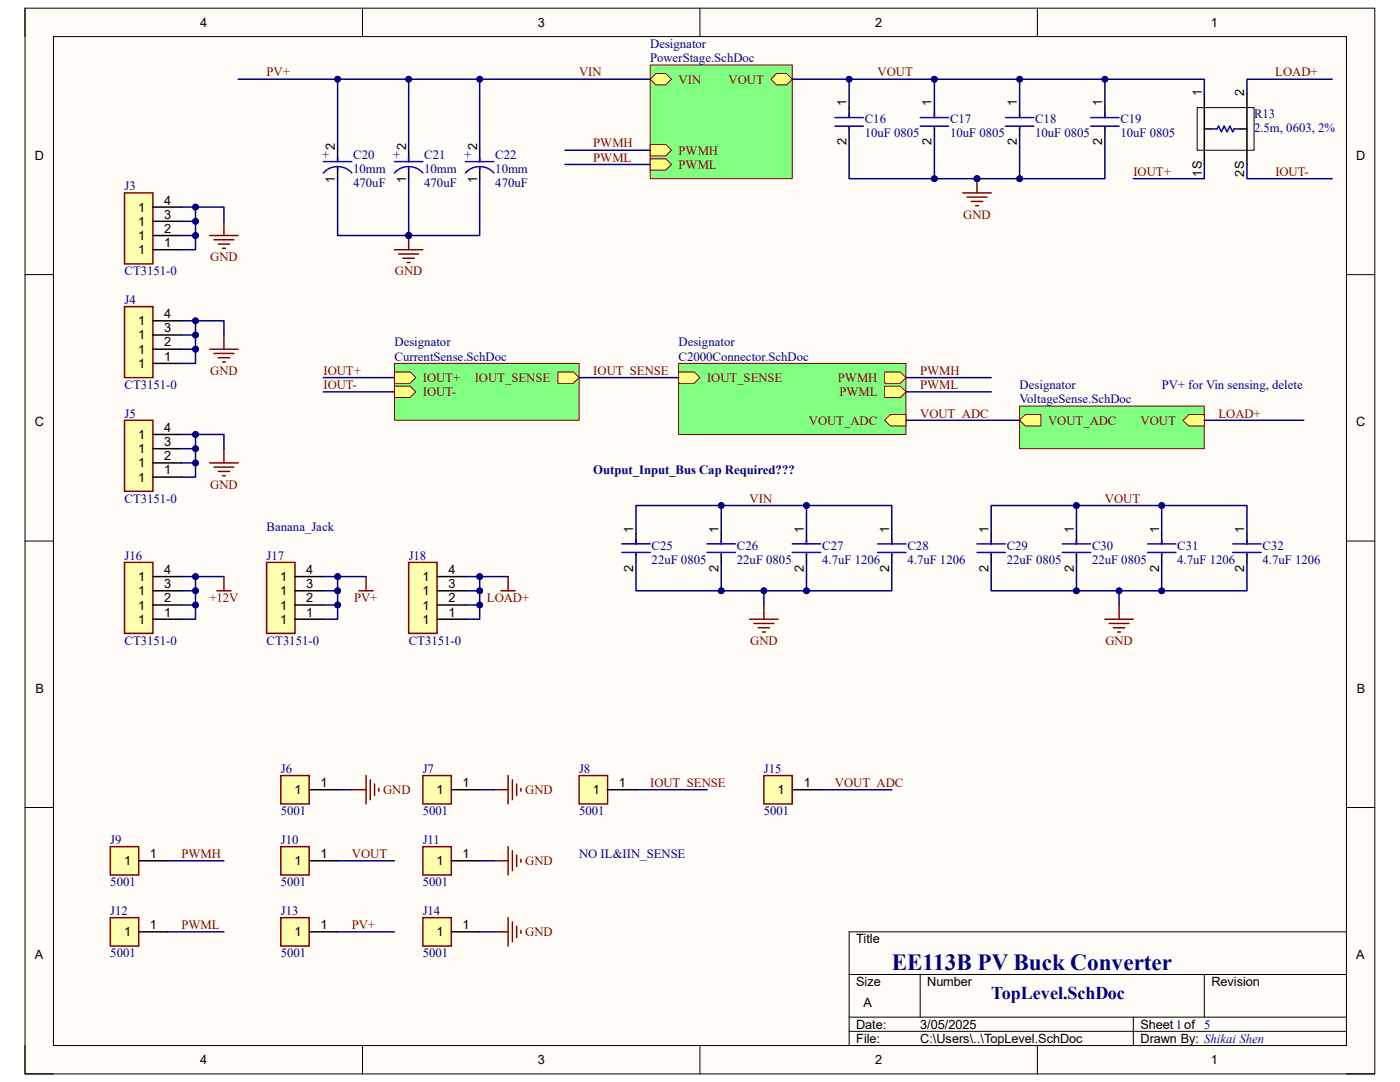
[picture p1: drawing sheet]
<svg xmlns="http://www.w3.org/2000/svg" width="279mm" height="216mm" viewBox="0 0 279 216" stroke-linecap="round" stroke-linejoin="round" font-family="sans-serif">
<path d="M5 1.6h269.4v212.7h-269.4z" fill-rule="evenodd" fill="#fffcf8"/>
<path d="M5 1.6h269.4v212.7h-269.4z" fill="none" stroke="#000" stroke-width=".2"/>
<path d="M10.7 7.3h258v201.3h-258z" fill-rule="evenodd" fill="#fffcf8"/>
<g fill="none" stroke="#000" stroke-width=".2">
<path d="M5 1.6v5.7M10.7 7.3h258v201.3h-258zM72.3 1.6v5.7M139.7 1.6v5.7M207 1.6v5.7M5 54.8h5.7M268.7 54.8h5.7M5 108h5.7M268.7 108h5.7M5 161.1h5.7M268.7 161.1h5.7M169.5 194.4h99.2"/>
<path d="M183.6 194.4v8.6M240.3 194.4v8.6M268.7 185.9h-99.2v22.7M5 208.6v5.7h5.7M72.3 208.6v5.7M139.7 208.6v5.7M169.5 203h99.2M169.5 205.8h99.2M207 208.6v5.7M226.2 203v5.6M268.7 214.3h5.7"/>
</g>
<path d="M129.8 13h28.3v22.7h-28.3z" fill-rule="evenodd" fill="#80ff80"/>
<path d="M129.8 13h28.3v22.7h-28.3z" fill="none" stroke="#800000" stroke-width=".2"/>
<path d="M130.9 14.7h2l1.1 1.1-1.1 1.1h-2l-1.1-1.1z" fill-rule="evenodd" fill="#ffff80"/>
<path d="M130.9 14.7h2l1.1 1.1-1.1 1.1h-2l-1.1-1.1z" fill="none" stroke="#800000" stroke-width=".2"/>
<path d="M129.8 28.9h3.1l1.1 1.1-1.1 1.1h-3.1z" fill-rule="evenodd" fill="#ffff80"/>
<path d="M129.8 28.9h3.1l1.1 1.1-1.1 1.1h-3.1z" fill="none" stroke="#800000" stroke-width=".2"/>
<path d="M129.8 31.7h3.1l1.1 1.1-1.1 1.2h-3.1z" fill-rule="evenodd" fill="#ffff80"/>
<path d="M129.8 31.7h3.1l1.1 1.1-1.1 1.2h-3.1z" fill="none" stroke="#800000" stroke-width=".2"/>
<path d="M155 14.7h2l1.1 1.1-1.1 1.1h-2l-1.1-1.1z" fill-rule="evenodd" fill="#ffff80"/>
<path d="M155 14.7h2l1.1 1.1-1.1 1.1h-2l-1.1-1.1z" fill="none" stroke="#800000" stroke-width=".2"/>
<path d="M78.7 49.8h5.7M79.6 50.7h3.9M80.4 51.5h2.3M81.3 52.4h.5M81.6 47v2.8" fill="none" stroke="#800000" stroke-width=".3"/>
<circle cx="81.6" cy="47" r=".57" fill="#000080"/>
<circle cx="81.6" cy="47" r=".57" fill="none" stroke="#000080" stroke-width=".2"/>
<path d="M169.5 21.5v2M169.5 25.4v1.7M186.5 21.5v2M186.5 25.4v1.7M203.5 21.5v2M203.5 25.4v1.7M220.5 21.5v2M220.5 25.4v1.7" fill="none" stroke="#000" stroke-width=".3"/>
<g fill="none" stroke="#00f" stroke-width=".3">
<path d="M166.6 23.5h5.7M166.6 25.2h5.7M169.5 22.6v.9M169.5 25.4v.3M183.6 23.5h5.7M183.6 25.2h5.7M186.5 22.6v.9M186.5 25.4v.3M200.6 23.5h5.7M200.6 25.2h5.7M203.5 22.6v.9M203.5 25.4v.3"/>
<path d="M217.7 23.5h5.6M217.7 25.2h5.6M220.5 22.6v.9M220.5 25.4v.3"/>
</g>
<path d="M192.2 38.5h5.6M193 39.3h4M195 35.7v2.8M193.8 40.2h2.3M194.7 41h.6" fill="none" stroke="#800000" stroke-width=".3"/>
<circle cx="195" cy="35.7" r=".57" fill="#000080"/>
<circle cx="195" cy="35.7" r=".57" fill="none" stroke="#000080" stroke-width=".2"/>
<path d="M22 168.9h5.7v5.7h-5.7z" fill-rule="evenodd" fill="#ffffb0"/>
<path d="M22 168.9h5.7v5.7h-5.7z" fill="none" stroke="#800000" stroke-width=".3"/>
<path d="M27.7 171.8h5.7" fill="none" stroke="#000" stroke-width=".3"/>
<path d="M22 183.1h5.7v5.7h-5.7z" fill-rule="evenodd" fill="#ffffb0"/>
<path d="M22 183.1h5.7v5.7h-5.7z" fill="none" stroke="#800000" stroke-width=".3"/>
<path d="M27.7 185.9h5.7" fill="none" stroke="#000" stroke-width=".3"/>
<path d="M56 154.7h5.7v5.7h-5.7z" fill-rule="evenodd" fill="#ffffb0"/>
<path d="M56 154.7h5.7v5.7h-5.7z" fill="none" stroke="#800000" stroke-width=".3"/>
<path d="M61.7 157.6h5.7" fill="none" stroke="#000" stroke-width=".3"/>
<path d="M56 168.9h5.7v5.7h-5.7z" fill-rule="evenodd" fill="#ffffb0"/>
<path d="M56 168.9h5.7v5.7h-5.7z" fill="none" stroke="#800000" stroke-width=".3"/>
<path d="M61.7 171.8h5.7" fill="none" stroke="#000" stroke-width=".3"/>
<path d="M56 183.1h5.7v5.7h-5.7z" fill-rule="evenodd" fill="#ffffb0"/>
<path d="M56 183.1h5.7v5.7h-5.7z" fill="none" stroke="#800000" stroke-width=".3"/>
<path d="M61.7 185.9h5.7" fill="none" stroke="#000" stroke-width=".3"/>
<path d="M84.4 154.7h5.7v5.7h-5.7z" fill-rule="evenodd" fill="#ffffb0"/>
<path d="M84.4 154.7h5.7v5.7h-5.7z" fill="none" stroke="#800000" stroke-width=".3"/>
<path d="M90.1 157.6h5.6" fill="none" stroke="#000" stroke-width=".3"/>
<path d="M84.4 168.9h5.7v5.7h-5.7z" fill-rule="evenodd" fill="#ffffb0"/>
<path d="M84.4 168.9h5.7v5.7h-5.7z" fill="none" stroke="#800000" stroke-width=".3"/>
<path d="M90.1 171.8h5.6" fill="none" stroke="#000" stroke-width=".3"/>
<path d="M84.4 183.1h5.7v5.7h-5.7z" fill-rule="evenodd" fill="#ffffb0"/>
<path d="M84.4 183.1h5.7v5.7h-5.7z" fill="none" stroke="#800000" stroke-width=".3"/>
<path d="M90.1 185.9h5.6" fill="none" stroke="#000" stroke-width=".3"/>
<path d="M115.6 154.7h5.7v5.7h-5.7z" fill-rule="evenodd" fill="#ffffb0"/>
<g fill="none" stroke="#800000" stroke-width=".3">
<path d="M70.2 157.6h2.9M73.1 154.7v5.7M73.9 155.6v4M74.8 156.4v2.3M75.6 157.3v.6M98.6 157.6h2.8M101.4 154.7v5.7M102.3 155.6v4M103.1 156.4v2.3M104 157.3v.6M115.6 154.7h5.7v5.7h-5.7zM98.6 171.8h2.8"/>
<path d="M101.4 168.9v5.7M102.3 169.8v3.9M103.1 170.6v2.3M104 171.5v.5M98.6 185.9h2.8M101.4 183.1v5.7M102.3 184v3.9M103.1 184.8v2.3M104 185.7v.5"/>
</g>
<path d="M121.3 157.6h5.6" fill="none" stroke="#000" stroke-width=".3"/>
<path d="M78.7 72.5h36.9v11.4h-36.9z" fill-rule="evenodd" fill="#80ff80"/>
<path d="M78.7 72.5h36.9v11.4h-36.9z" fill="none" stroke="#800000" stroke-width=".2"/>
<path d="M78.7 74.2h3.1l1.2 1.2-1.2 1.1h-3.1z" fill-rule="evenodd" fill="#ffff80"/>
<path d="M78.7 74.2h3.1l1.2 1.2-1.2 1.1h-3.1z" fill="none" stroke="#800000" stroke-width=".2"/>
<path d="M78.7 77.1h3.1l1.2 1.1-1.2 1.1h-3.1z" fill-rule="evenodd" fill="#ffff80"/>
<path d="M78.7 77.1h3.1l1.2 1.1-1.2 1.1h-3.1z" fill="none" stroke="#800000" stroke-width=".2"/>
<path d="M111.3 74.2h3.1l1.2 1.2-1.2 1.1h-3.1z" fill-rule="evenodd" fill="#ffff80"/>
<path d="M111.3 74.2h3.1l1.2 1.2-1.2 1.1h-3.1z" fill="none" stroke="#800000" stroke-width=".2"/>
<path d="M135.4 72.5h45.4v14.2h-45.4z" fill-rule="evenodd" fill="#80ff80"/>
<path d="M135.4 72.5h45.4v14.2h-45.4z" fill="none" stroke="#800000" stroke-width=".2"/>
<path d="M135.4 74.2h3.2l1.1 1.2-1.1 1.1h-3.2z" fill-rule="evenodd" fill="#ffff80"/>
<path d="M135.4 74.2h3.2l1.1 1.2-1.1 1.1h-3.2z" fill="none" stroke="#800000" stroke-width=".2"/>
<path d="M176.6 74.2h3.1l1.1 1.2-1.1 1.1h-3.1z" fill-rule="evenodd" fill="#ffff80"/>
<path d="M176.6 74.2h3.1l1.1 1.2-1.1 1.1h-3.1z" fill="none" stroke="#800000" stroke-width=".2"/>
<path d="M176.6 77.1h3.1l1.1 1.1-1.1 1.1h-3.1z" fill-rule="evenodd" fill="#ffff80"/>
<path d="M176.6 77.1h3.1l1.1 1.1-1.1 1.1h-3.1z" fill="none" stroke="#800000" stroke-width=".2"/>
<path d="M177.7 82.7h3.1v2.3h-3.1l-1.1-1.1z" fill-rule="evenodd" fill="#ffff80"/>
<path d="M177.7 82.7h3.1v2.3h-3.1l-1.1-1.1z" fill="none" stroke="#800000" stroke-width=".2"/>
<path d="M152.4 154.7h5.7v5.7h-5.7z" fill-rule="evenodd" fill="#ffffb0"/>
<path d="M152.4 154.7h5.7v5.7h-5.7z" fill="none" stroke="#800000" stroke-width=".3"/>
<path d="M158.1 157.6h5.7" fill="none" stroke="#000" stroke-width=".3"/>
<path d="M203.5 81h36.8v8.5h-36.8z" fill-rule="evenodd" fill="#80ff80"/>
<path d="M203.5 81h36.8v8.5h-36.8z" fill="none" stroke="#800000" stroke-width=".2"/>
<path d="M204.6 82.7h3.1v2.3h-3.1l-1.1-1.1z" fill-rule="evenodd" fill="#ffff80"/>
<path d="M204.6 82.7h3.1v2.3h-3.1l-1.1-1.1z" fill="none" stroke="#800000" stroke-width=".2"/>
<path d="M236.1 83.9l1.1-1.2h3.1v2.3h-3.1z" fill-rule="evenodd" fill="#ffff80"/>
<path d="M236.1 83.9l1.1-1.2h3.1v2.3h-3.1z" fill="none" stroke="#800000" stroke-width=".2"/>
<path d="M24.8 38.5h5.7v14.2h-5.7z" fill-rule="evenodd" fill="#ffffb0"/>
<path d="M24.8 38.5h5.7v14.2h-5.7zM41.9 47h5.6M42.7 47.8h4M43.6 48.7h2.2M44.4 49.5h.6M44.7 44.2v2.8" fill="none" stroke="#800000" stroke-width=".3"/>
<path d="M30.5 49.8h5.7M30.5 47h5.7M30.5 44.2h5.7M30.5 41.3h5.7" fill="none" stroke="#000" stroke-width=".3"/>
<path d="M24.8 61.2h5.7v14.2h-5.7z" fill-rule="evenodd" fill="#ffffb0"/>
<path d="M24.8 61.2h5.7v14.2h-5.7zM41.9 69.7h5.6M42.7 70.5h4M43.6 71.4h2.2M44.4 72.2h.6M44.7 66.8v2.9" fill="none" stroke="#800000" stroke-width=".3"/>
<path d="M30.5 72.5h5.7M30.5 69.7h5.7M30.5 66.8h5.7M30.5 64h5.7" fill="none" stroke="#000" stroke-width=".3"/>
<path d="M24.8 83.9h5.7v14.1h-5.7z" fill-rule="evenodd" fill="#ffffb0"/>
<path d="M24.8 83.9h5.7v14.1h-5.7zM41.9 92.4h5.6M42.7 93.2h4M43.6 94.1h2.2M44.4 94.9h.6M44.7 89.5v2.9" fill="none" stroke="#800000" stroke-width=".3"/>
<path d="M30.5 95.2h5.7M30.5 92.4h5.7M30.5 89.5h5.7M30.5 86.7h5.7" fill="none" stroke="#000" stroke-width=".3"/>
<path d="M24.8 112.2h5.7v14.2h-5.7z" fill-rule="evenodd" fill="#ffffb0"/>
<path d="M24.8 112.2h5.7v14.2h-5.7zM43.3 117.9h2.8M44.7 115.1v2.8" fill="none" stroke="#800000" stroke-width=".3"/>
<path d="M30.5 117.9h5.7M30.5 115.1h5.7M30.5 123.6h5.7M30.5 120.7h5.7" fill="none" stroke="#000" stroke-width=".3"/>
<path d="M53.2 112.2h5.7v14.2h-5.7z" fill-rule="evenodd" fill="#ffffb0"/>
<path d="M53.2 112.2h5.7v14.2h-5.7zM71.6 117.9h2.9M73.1 115.1v2.8" fill="none" stroke="#800000" stroke-width=".3"/>
<path d="M58.9 117.9h5.6M58.9 115.1h5.6M58.9 123.6h5.6M58.9 120.7h5.6" fill="none" stroke="#000" stroke-width=".3"/>
<path d="M81.6 112.2h5.6v14.2h-5.6z" fill-rule="evenodd" fill="#ffffb0"/>
<path d="M81.6 112.2h5.6v14.2h-5.6zM100 117.9h2.8M101.4 115.1v2.8" fill="none" stroke="#800000" stroke-width=".3"/>
<g fill="none" stroke="#000" stroke-width=".3">
<path d="M240.3 18.6v14.2M248.9 18.6v14.2M67.4 30v2.3M67.4 33.4v2.3M81.6 30v2.3M81.6 33.4v2.3M95.7 30v2.3M95.7 33.4v2.3M240.3 25.7h1.5M247.4 25.7h1.5M87.2 117.9h5.7M87.2 115.1h5.7"/>
<path d="M126.9 106.5v2M126.9 110.5v1.7M143.9 106.5v2M143.9 110.5v1.7M87.2 123.6h5.7M87.2 120.7h5.7"/>
</g>
<g fill="none" stroke="#00f" stroke-width=".3">
<path d="M64.5 34.5a3.8 3.8 0 0 1 5.7 0M64.5 32.3h5.7M67.4 31.4v.9M67.4 33.4v.6M78.7 34.5a3.8 3.8 0 0 1 5.7 0M78.7 32.3h5.7M81.6 31.4v.9M81.6 33.4v.6M92.9 32.3h5.7M92.9 34.5a3.8 3.8 0 0 1 5.7 0M95.7 31.4v.9M95.7 33.4v.6"/>
<path d="M241.8 25.7h1.1l.3-.5 .6 1.1 .5-1.1 .6 1.1 .6-1.1 .5 1.1 .3-.6h1.1M124.1 108.5h5.7M124.1 110.2h5.7M126.9 107.7v.8M126.9 110.5v.3M141.1 108.5h5.7M141.1 110.2h5.7M143.9 107.7v.8M143.9 110.5v.3"/>
</g>
<path d="M238.9 21.5h11.4v8.5h-11.4z" fill="none" stroke="#000" stroke-width=".2"/>
<path d="M47.5 15.8h19.9M112.7 30h17.1M112.7 32.8h17.1" fill="none" stroke="#000080" stroke-width=".3"/>
<circle cx="67.4" cy="15.8" r=".57" fill="#000080"/>
<circle cx="67.4" cy="15.8" r=".57" fill="none" stroke="#000080" stroke-width=".2"/>
<path d="M158.1 15.8h11.4v5.7" fill="none" stroke="#000080" stroke-width=".3"/>
<circle cx="169.5" cy="15.8" r=".57" fill="#000080"/>
<circle cx="169.5" cy="15.8" r=".57" fill="none" stroke="#000080" stroke-width=".2"/>
<path d="M169.5 15.8h51v5.7" fill="none" stroke="#000080" stroke-width=".3"/>
<circle cx="220.5" cy="15.8" r=".57" fill="#000080"/>
<circle cx="220.5" cy="15.8" r=".57" fill="none" stroke="#000080" stroke-width=".2"/>
<circle cx="203.5" cy="15.8" r=".57" fill="#000080"/>
<circle cx="203.5" cy="15.8" r=".57" fill="none" stroke="#000080" stroke-width=".2"/>
<circle cx="186.5" cy="15.8" r=".57" fill="#000080"/>
<circle cx="186.5" cy="15.8" r=".57" fill="none" stroke="#000080" stroke-width=".2"/>
<circle cx="169.5" cy="15.8" r=".57" fill="#000080"/>
<circle cx="169.5" cy="15.8" r=".57" fill="none" stroke="#000080" stroke-width=".2"/>
<path d="M186.5 15.8v5.7" fill="none" stroke="#000080" stroke-width=".3"/>
<circle cx="186.5" cy="15.8" r=".57" fill="#000080"/>
<circle cx="186.5" cy="15.8" r=".57" fill="none" stroke="#000080" stroke-width=".2"/>
<path d="M203.5 15.8v5.7" fill="none" stroke="#000080" stroke-width=".3"/>
<circle cx="203.5" cy="15.8" r=".57" fill="#000080"/>
<circle cx="203.5" cy="15.8" r=".57" fill="none" stroke="#000080" stroke-width=".2"/>
<path d="M203.5 27.1v8.6" fill="none" stroke="#000080" stroke-width=".3"/>
<circle cx="203.5" cy="35.7" r=".57" fill="#000080"/>
<circle cx="203.5" cy="35.7" r=".57" fill="none" stroke="#000080" stroke-width=".2"/>
<path d="M186.5 27.1v8.6" fill="none" stroke="#000080" stroke-width=".3"/>
<circle cx="186.5" cy="35.7" r=".57" fill="#000080"/>
<circle cx="186.5" cy="35.7" r=".57" fill="none" stroke="#000080" stroke-width=".2"/>
<path d="M169.5 27.1v8.6h25.5" fill="none" stroke="#000080" stroke-width=".3"/>
<circle cx="186.5" cy="35.7" r=".57" fill="#000080"/>
<circle cx="186.5" cy="35.7" r=".57" fill="none" stroke="#000080" stroke-width=".2"/>
<circle cx="195" cy="35.7" r=".57" fill="#000080"/>
<circle cx="195" cy="35.7" r=".57" fill="none" stroke="#000080" stroke-width=".2"/>
<path d="M220.5 27.1v8.6h-25.5" fill="none" stroke="#000080" stroke-width=".3"/>
<circle cx="195" cy="35.7" r=".57" fill="#000080"/>
<circle cx="195" cy="35.7" r=".57" fill="none" stroke="#000080" stroke-width=".2"/>
<circle cx="203.5" cy="35.7" r=".57" fill="#000080"/>
<circle cx="203.5" cy="35.7" r=".57" fill="none" stroke="#000080" stroke-width=".2"/>
<g fill="none" stroke="#000080" stroke-width=".3">
<path d="M36.2 41.3h8.5v2.9M64.5 75.4h14.2M64.5 78.2h14.2M115.6 75.4h19.8M180.8 75.4h17M180.8 78.2h17M180.8 83.9h22.7M240.3 83.9h19.9M67.4 157.6h2.8M95.7 157.6h2.9M126.9 157.6h14.2M163.8 157.6h14.2"/>
<path d="M33.4 171.8h11.3M67.4 171.8h11.3M95.7 171.8h2.9M33.4 185.9h11.3M67.4 185.9h11.3M95.7 185.9h2.9"/>
</g>
<circle cx="39" cy="41.3" r=".57" fill="#000080"/>
<circle cx="39" cy="41.3" r=".57" fill="none" stroke="#000080" stroke-width=".2"/>
<path d="M39 41.3v8.5h-2.8" fill="none" stroke="#000080" stroke-width=".3"/>
<circle cx="39" cy="47" r=".57" fill="#000080"/>
<circle cx="39" cy="47" r=".57" fill="none" stroke="#000080" stroke-width=".2"/>
<circle cx="39" cy="44.2" r=".57" fill="#000080"/>
<circle cx="39" cy="44.2" r=".57" fill="none" stroke="#000080" stroke-width=".2"/>
<circle cx="39" cy="41.3" r=".57" fill="#000080"/>
<circle cx="39" cy="41.3" r=".57" fill="none" stroke="#000080" stroke-width=".2"/>
<path d="M36.2 44.2h2.8" fill="none" stroke="#000080" stroke-width=".3"/>
<circle cx="39" cy="44.2" r=".57" fill="#000080"/>
<circle cx="39" cy="44.2" r=".57" fill="none" stroke="#000080" stroke-width=".2"/>
<path d="M36.2 47h2.8" fill="none" stroke="#000080" stroke-width=".3"/>
<circle cx="39" cy="47" r=".57" fill="#000080"/>
<circle cx="39" cy="47" r=".57" fill="none" stroke="#000080" stroke-width=".2"/>
<path d="M36.2 64h8.5v2.8" fill="none" stroke="#000080" stroke-width=".3"/>
<circle cx="39" cy="64" r=".57" fill="#000080"/>
<circle cx="39" cy="64" r=".57" fill="none" stroke="#000080" stroke-width=".2"/>
<path d="M39 64v8.5h-2.8" fill="none" stroke="#000080" stroke-width=".3"/>
<circle cx="39" cy="69.7" r=".57" fill="#000080"/>
<circle cx="39" cy="69.7" r=".57" fill="none" stroke="#000080" stroke-width=".2"/>
<circle cx="39" cy="66.8" r=".57" fill="#000080"/>
<circle cx="39" cy="66.8" r=".57" fill="none" stroke="#000080" stroke-width=".2"/>
<circle cx="39" cy="64" r=".57" fill="#000080"/>
<circle cx="39" cy="64" r=".57" fill="none" stroke="#000080" stroke-width=".2"/>
<path d="M36.2 66.8h2.8" fill="none" stroke="#000080" stroke-width=".3"/>
<circle cx="39" cy="66.8" r=".57" fill="#000080"/>
<circle cx="39" cy="66.8" r=".57" fill="none" stroke="#000080" stroke-width=".2"/>
<path d="M36.2 69.7h2.8" fill="none" stroke="#000080" stroke-width=".3"/>
<circle cx="39" cy="69.7" r=".57" fill="#000080"/>
<circle cx="39" cy="69.7" r=".57" fill="none" stroke="#000080" stroke-width=".2"/>
<path d="M36.2 86.7h8.5v2.8" fill="none" stroke="#000080" stroke-width=".3"/>
<circle cx="39" cy="86.7" r=".57" fill="#000080"/>
<circle cx="39" cy="86.7" r=".57" fill="none" stroke="#000080" stroke-width=".2"/>
<path d="M36.2 89.5h2.8" fill="none" stroke="#000080" stroke-width=".3"/>
<circle cx="39" cy="89.5" r=".57" fill="#000080"/>
<circle cx="39" cy="89.5" r=".57" fill="none" stroke="#000080" stroke-width=".2"/>
<path d="M36.2 92.4h2.8" fill="none" stroke="#000080" stroke-width=".3"/>
<circle cx="39" cy="92.4" r=".57" fill="#000080"/>
<circle cx="39" cy="92.4" r=".57" fill="none" stroke="#000080" stroke-width=".2"/>
<path d="M39 86.7v8.5h-2.8" fill="none" stroke="#000080" stroke-width=".3"/>
<circle cx="39" cy="92.4" r=".57" fill="#000080"/>
<circle cx="39" cy="92.4" r=".57" fill="none" stroke="#000080" stroke-width=".2"/>
<circle cx="39" cy="89.5" r=".57" fill="#000080"/>
<circle cx="39" cy="89.5" r=".57" fill="none" stroke="#000080" stroke-width=".2"/>
<circle cx="39" cy="86.7" r=".57" fill="#000080"/>
<circle cx="39" cy="86.7" r=".57" fill="none" stroke="#000080" stroke-width=".2"/>
<path d="M39 115.1v8.5h-2.8" fill="none" stroke="#000080" stroke-width=".3"/>
<circle cx="39" cy="120.7" r=".57" fill="#000080"/>
<circle cx="39" cy="120.7" r=".57" fill="none" stroke="#000080" stroke-width=".2"/>
<circle cx="39" cy="117.9" r=".57" fill="#000080"/>
<circle cx="39" cy="117.9" r=".57" fill="none" stroke="#000080" stroke-width=".2"/>
<circle cx="39" cy="115.1" r=".57" fill="#000080"/>
<circle cx="39" cy="115.1" r=".57" fill="none" stroke="#000080" stroke-width=".2"/>
<path d="M36.2 117.9h2.8" fill="none" stroke="#000080" stroke-width=".3"/>
<circle cx="39" cy="117.9" r=".57" fill="#000080"/>
<circle cx="39" cy="117.9" r=".57" fill="none" stroke="#000080" stroke-width=".2"/>
<path d="M36.2 120.7h2.8" fill="none" stroke="#000080" stroke-width=".3"/>
<circle cx="39" cy="120.7" r=".57" fill="#000080"/>
<circle cx="39" cy="120.7" r=".57" fill="none" stroke="#000080" stroke-width=".2"/>
<path d="M36.2 115.1h8.5" fill="none" stroke="#000080" stroke-width=".3"/>
<circle cx="39" cy="115.1" r=".57" fill="#000080"/>
<circle cx="39" cy="115.1" r=".57" fill="none" stroke="#000080" stroke-width=".2"/>
<path d="M67.4 115.1v8.5h-2.9" fill="none" stroke="#000080" stroke-width=".3"/>
<circle cx="67.4" cy="120.7" r=".57" fill="#000080"/>
<circle cx="67.4" cy="120.7" r=".57" fill="none" stroke="#000080" stroke-width=".2"/>
<circle cx="67.4" cy="117.9" r=".57" fill="#000080"/>
<circle cx="67.4" cy="117.9" r=".57" fill="none" stroke="#000080" stroke-width=".2"/>
<circle cx="67.4" cy="115.1" r=".57" fill="#000080"/>
<circle cx="67.4" cy="115.1" r=".57" fill="none" stroke="#000080" stroke-width=".2"/>
<path d="M64.5 117.9h2.9" fill="none" stroke="#000080" stroke-width=".3"/>
<circle cx="67.4" cy="117.9" r=".57" fill="#000080"/>
<circle cx="67.4" cy="117.9" r=".57" fill="none" stroke="#000080" stroke-width=".2"/>
<path d="M64.5 120.7h2.9" fill="none" stroke="#000080" stroke-width=".3"/>
<circle cx="67.4" cy="120.7" r=".57" fill="#000080"/>
<circle cx="67.4" cy="120.7" r=".57" fill="none" stroke="#000080" stroke-width=".2"/>
<path d="M64.5 115.1h8.6" fill="none" stroke="#000080" stroke-width=".3"/>
<circle cx="67.4" cy="115.1" r=".57" fill="#000080"/>
<circle cx="67.4" cy="115.1" r=".57" fill="none" stroke="#000080" stroke-width=".2"/>
<path d="M95.7 115.1v8.5h-2.8" fill="none" stroke="#000080" stroke-width=".3"/>
<circle cx="95.7" cy="120.7" r=".57" fill="#000080"/>
<circle cx="95.7" cy="120.7" r=".57" fill="none" stroke="#000080" stroke-width=".2"/>
<circle cx="95.7" cy="117.9" r=".57" fill="#000080"/>
<circle cx="95.7" cy="117.9" r=".57" fill="none" stroke="#000080" stroke-width=".2"/>
<circle cx="95.7" cy="115.1" r=".57" fill="#000080"/>
<circle cx="95.7" cy="115.1" r=".57" fill="none" stroke="#000080" stroke-width=".2"/>
<path d="M92.9 117.9h2.8" fill="none" stroke="#000080" stroke-width=".3"/>
<circle cx="95.7" cy="117.9" r=".57" fill="#000080"/>
<circle cx="95.7" cy="117.9" r=".57" fill="none" stroke="#000080" stroke-width=".2"/>
<path d="M92.9 120.7h2.8" fill="none" stroke="#000080" stroke-width=".3"/>
<circle cx="95.7" cy="120.7" r=".57" fill="#000080"/>
<circle cx="95.7" cy="120.7" r=".57" fill="none" stroke="#000080" stroke-width=".2"/>
<path d="M92.9 115.1h8.5" fill="none" stroke="#000080" stroke-width=".3"/>
<circle cx="95.7" cy="115.1" r=".57" fill="#000080"/>
<circle cx="95.7" cy="115.1" r=".57" fill="none" stroke="#000080" stroke-width=".2"/>
<path d="M95.7 15.8v14.2" fill="none" stroke="#000080" stroke-width=".3"/>
<circle cx="95.7" cy="15.8" r=".57" fill="#000080"/>
<circle cx="95.7" cy="15.8" r=".57" fill="none" stroke="#000080" stroke-width=".2"/>
<path d="M81.6 15.8v14.2" fill="none" stroke="#000080" stroke-width=".3"/>
<circle cx="81.6" cy="15.8" r=".57" fill="#000080"/>
<circle cx="81.6" cy="15.8" r=".57" fill="none" stroke="#000080" stroke-width=".2"/>
<path d="M129.8 15.8h-62.4v14.2" fill="none" stroke="#000080" stroke-width=".3"/>
<circle cx="95.7" cy="15.8" r=".57" fill="#000080"/>
<circle cx="95.7" cy="15.8" r=".57" fill="none" stroke="#000080" stroke-width=".2"/>
<circle cx="81.6" cy="15.8" r=".57" fill="#000080"/>
<circle cx="81.6" cy="15.8" r=".57" fill="none" stroke="#000080" stroke-width=".2"/>
<circle cx="67.4" cy="15.8" r=".57" fill="#000080"/>
<circle cx="67.4" cy="15.8" r=".57" fill="none" stroke="#000080" stroke-width=".2"/>
<path d="M67.4 35.7v11.3h14.2" fill="none" stroke="#000080" stroke-width=".3"/>
<circle cx="81.6" cy="47" r=".57" fill="#000080"/>
<circle cx="81.6" cy="47" r=".57" fill="none" stroke="#000080" stroke-width=".2"/>
<path d="M95.7 35.7v11.3h-14.1" fill="none" stroke="#000080" stroke-width=".3"/>
<circle cx="81.6" cy="47" r=".57" fill="#000080"/>
<circle cx="81.6" cy="47" r=".57" fill="none" stroke="#000080" stroke-width=".2"/>
<path d="M81.6 35.7v11.3" fill="none" stroke="#000080" stroke-width=".3"/>
<circle cx="81.6" cy="47" r=".57" fill="#000080"/>
<circle cx="81.6" cy="47" r=".57" fill="none" stroke="#000080" stroke-width=".2"/>
<path d="M220.5 15.8h19.8v2.8" fill="none" stroke="#000080" stroke-width=".3"/>
<circle cx="220.5" cy="15.8" r=".57" fill="#000080"/>
<circle cx="220.5" cy="15.8" r=".57" fill="none" stroke="#000080" stroke-width=".2"/>
<path d="M265.9 15.8h-17v2.8M240.3 32.8v2.9h-14.1M248.9 32.8v2.9h17M126.9 106.5v-5.6h51.1v5.6" fill="none" stroke="#000080" stroke-width=".3"/>
<path d="M161 106.5v2M161 110.5v1.7M178 106.5v2M178 110.5v1.7" fill="none" stroke="#000" stroke-width=".3"/>
<path d="M158.1 108.5h5.7M158.1 110.2h5.7M161 107.7v.8M161 110.5v.3M175.1 108.5h5.7M175.1 110.2h5.7M178 107.7v.8M178 110.5v.3" fill="none" stroke="#00f" stroke-width=".3"/>
<circle cx="143.9" cy="100.9" r=".57" fill="#000080"/>
<circle cx="143.9" cy="100.9" r=".57" fill="none" stroke="#000080" stroke-width=".2"/>
<circle cx="161" cy="100.9" r=".57" fill="#000080"/>
<circle cx="161" cy="100.9" r=".57" fill="none" stroke="#000080" stroke-width=".2"/>
<path d="M126.9 112.2v5.7h51.1v-5.7" fill="none" stroke="#000080" stroke-width=".3"/>
<circle cx="161" cy="117.9" r=".57" fill="#000080"/>
<circle cx="161" cy="117.9" r=".57" fill="none" stroke="#000080" stroke-width=".2"/>
<circle cx="152.4" cy="117.9" r=".57" fill="#000080"/>
<circle cx="152.4" cy="117.9" r=".57" fill="none" stroke="#000080" stroke-width=".2"/>
<circle cx="143.9" cy="117.9" r=".57" fill="#000080"/>
<circle cx="143.9" cy="117.9" r=".57" fill="none" stroke="#000080" stroke-width=".2"/>
<path d="M143.9 100.9v5.6" fill="none" stroke="#000080" stroke-width=".3"/>
<circle cx="143.9" cy="100.9" r=".57" fill="#000080"/>
<circle cx="143.9" cy="100.9" r=".57" fill="none" stroke="#000080" stroke-width=".2"/>
<path d="M143.9 112.2v5.7" fill="none" stroke="#000080" stroke-width=".3"/>
<circle cx="143.9" cy="117.9" r=".57" fill="#000080"/>
<circle cx="143.9" cy="117.9" r=".57" fill="none" stroke="#000080" stroke-width=".2"/>
<path d="M161 112.2v5.7" fill="none" stroke="#000080" stroke-width=".3"/>
<circle cx="161" cy="117.9" r=".57" fill="#000080"/>
<circle cx="161" cy="117.9" r=".57" fill="none" stroke="#000080" stroke-width=".2"/>
<path d="M161 100.9v5.6" fill="none" stroke="#000080" stroke-width=".3"/>
<circle cx="161" cy="100.9" r=".57" fill="#000080"/>
<circle cx="161" cy="100.9" r=".57" fill="none" stroke="#000080" stroke-width=".2"/>
<path d="M149.6 123.6h5.7M150.5 124.4h3.9M151.3 125.3h2.3M152.2 126.1h.5M152.4 120.7v2.9" fill="none" stroke="#800000" stroke-width=".3"/>
<path d="M152.4 117.9v2.8" fill="none" stroke="#000080" stroke-width=".3"/>
<circle cx="152.4" cy="117.9" r=".57" fill="#000080"/>
<circle cx="152.4" cy="117.9" r=".57" fill="none" stroke="#000080" stroke-width=".2"/>
<path d="M197.8 106.5v2M197.8 110.5v1.7M214.8 106.5v2M214.8 110.5v1.7M231.8 106.5v2M231.8 110.5v1.7M248.9 106.5v2M248.9 110.5v1.7" fill="none" stroke="#000" stroke-width=".3"/>
<g fill="none" stroke="#00f" stroke-width=".3">
<path d="M195 108.5h5.6M195 110.2h5.6M197.8 107.7v.8M197.8 110.5v.3M212 108.5h5.7M212 110.2h5.7M214.8 107.7v.8M214.8 110.5v.3M229 108.5h5.7M229 110.2h5.7M231.8 107.7v.8M231.8 110.5v.3"/>
<path d="M246 108.5h5.7M246 110.2h5.7M248.9 107.7v.8M248.9 110.5v.3"/>
</g>
<path d="M197.8 106.5v-5.6h51.1v5.6" fill="none" stroke="#000080" stroke-width=".3"/>
<circle cx="214.8" cy="100.9" r=".57" fill="#000080"/>
<circle cx="214.8" cy="100.9" r=".57" fill="none" stroke="#000080" stroke-width=".2"/>
<circle cx="231.8" cy="100.9" r=".57" fill="#000080"/>
<circle cx="231.8" cy="100.9" r=".57" fill="none" stroke="#000080" stroke-width=".2"/>
<path d="M197.8 112.2v5.7h51.1v-5.7" fill="none" stroke="#000080" stroke-width=".3"/>
<circle cx="231.8" cy="117.9" r=".57" fill="#000080"/>
<circle cx="231.8" cy="117.9" r=".57" fill="none" stroke="#000080" stroke-width=".2"/>
<circle cx="223.3" cy="117.9" r=".57" fill="#000080"/>
<circle cx="223.3" cy="117.9" r=".57" fill="none" stroke="#000080" stroke-width=".2"/>
<circle cx="214.8" cy="117.9" r=".57" fill="#000080"/>
<circle cx="214.8" cy="117.9" r=".57" fill="none" stroke="#000080" stroke-width=".2"/>
<path d="M214.8 100.9v5.6" fill="none" stroke="#000080" stroke-width=".3"/>
<circle cx="214.8" cy="100.9" r=".57" fill="#000080"/>
<circle cx="214.8" cy="100.9" r=".57" fill="none" stroke="#000080" stroke-width=".2"/>
<path d="M214.8 112.2v5.7" fill="none" stroke="#000080" stroke-width=".3"/>
<circle cx="214.8" cy="117.9" r=".57" fill="#000080"/>
<circle cx="214.8" cy="117.9" r=".57" fill="none" stroke="#000080" stroke-width=".2"/>
<path d="M231.8 112.2v5.7" fill="none" stroke="#000080" stroke-width=".3"/>
<circle cx="231.8" cy="117.9" r=".57" fill="#000080"/>
<circle cx="231.8" cy="117.9" r=".57" fill="none" stroke="#000080" stroke-width=".2"/>
<path d="M231.8 100.9v5.6" fill="none" stroke="#000080" stroke-width=".3"/>
<circle cx="231.8" cy="100.9" r=".57" fill="#000080"/>
<circle cx="231.8" cy="100.9" r=".57" fill="none" stroke="#000080" stroke-width=".2"/>
<path d="M220.5 123.6h5.7M221.4 124.4h3.9M222.2 125.3h2.3M223.1 126.1h.5M223.3 120.7v2.9" fill="none" stroke="#800000" stroke-width=".3"/>
<path d="M223.3 117.9v2.8" fill="none" stroke="#000080" stroke-width=".3"/>
<circle cx="223.3" cy="117.9" r=".57" fill="#000080"/>
<circle cx="223.3" cy="117.9" r=".57" fill="none" stroke="#000080" stroke-width=".2"/>
<text font-size="4.6" fill="#000080" x="178" y="193.5">EE113B PV Buck Converter</text>
<text font-size="3.6" fill="#000080" x="197.8" y="199.3">TopLevel.SchDoc</text>
<g font-size="2.5">
<text x="40" y="5.3">4</text>
<text x="107.3" y="5.3">3</text>
<text x="174.6" y="5.3">2</text>
<text x="241.6" y="5.3">1</text>
<text x="168.9" y="21.2" transform="rotate(-90 168.9 21.2)">1</text>
<text x="185.9" y="21.2" transform="rotate(-90 185.9 21.2)">1</text>
<text x="202.9" y="21.2" transform="rotate(-90 202.9 21.2)">1</text>
<text x="220" y="21.2" transform="rotate(-90 220 21.2)">1</text>
<text x="239.8" y="19.2" transform="rotate(-90 239.8 19.2)">1</text>
<text x="248.3" y="19.2" transform="rotate(-90 248.3 19.2)">2</text>
<text x="66.8" y="30" transform="rotate(-90 66.8 30)">2</text>
<text x="81" y="30" transform="rotate(-90 81 30)">2</text>
<text x="95.2" y="30" transform="rotate(-90 95.2 30)">2</text>
<text x="168.9" y="29" transform="rotate(-90 168.9 29)">2</text>
<text x="185.9" y="29" transform="rotate(-90 185.9 29)">2</text>
<text x="202.9" y="29" transform="rotate(-90 202.9 29)">2</text>
<text x="220" y="29" transform="rotate(-90 220 29)">2</text>
<text x="7" y="31.9">D</text>
<text x="239.8" y="35.2" transform="rotate(-90 239.8 35.2)">1S</text>
<text x="248.3" y="35.2" transform="rotate(-90 248.3 35.2)">2S</text>
<text x="270.7" y="31.9">D</text>
<text x="32.8" y="40.8">4</text>
<text x="66.8" y="36.6" transform="rotate(-90 66.8 36.6)">1</text>
<text x="81" y="36.6" transform="rotate(-90 81 36.6)">1</text>
<text x="95.2" y="36.6" transform="rotate(-90 95.2 36.6)">1</text>
<text x="27.6" y="47.9">1</text>
<text x="27.6" y="45">1</text>
<text x="27.6" y="42.2">1</text>
<text x="32.8" y="46.5">2</text>
<text x="32.8" y="43.6">3</text>
<text x="27.6" y="50.7">1</text>
<text x="32.8" y="49.3">1</text>
<text x="27.6" y="64.9">1</text>
<text x="32.8" y="63.5">4</text>
<text x="27.6" y="70.6">1</text>
<text x="27.6" y="67.7">1</text>
<text x="32.8" y="72">1</text>
<text x="32.8" y="69.1">2</text>
<text x="32.8" y="66.3">3</text>
<text x="27.6" y="73.4">1</text>
<text x="7" y="85.1">C</text>
<text x="27.6" y="87.6">1</text>
<text x="32.8" y="89">3</text>
<text x="32.8" y="86.1">4</text>
<text x="270.7" y="85.1">C</text>
<text x="27.6" y="93.3">1</text>
<text x="27.6" y="90.4">1</text>
<text x="32.8" y="94.7">1</text>
<text x="32.8" y="91.8">2</text>
<text x="27.6" y="96.1">1</text>
<text x="126.4" y="106.3" transform="rotate(-90 126.4 106.3)">1</text>
<text x="143.4" y="106.3" transform="rotate(-90 143.4 106.3)">1</text>
<text x="160.4" y="106.3" transform="rotate(-90 160.4 106.3)">1</text>
<text x="177.4" y="106.3" transform="rotate(-90 177.4 106.3)">1</text>
<text x="197.3" y="106.3" transform="rotate(-90 197.3 106.3)">1</text>
<text x="214.3" y="106.3" transform="rotate(-90 214.3 106.3)">1</text>
<text x="231.3" y="106.3" transform="rotate(-90 231.3 106.3)">1</text>
<text x="248.3" y="106.3" transform="rotate(-90 248.3 106.3)">1</text>
<text x="27.6" y="118.8">1</text>
<text x="27.6" y="116">1</text>
<text x="32.8" y="117.3">3</text>
<text x="32.8" y="114.5">4</text>
<text x="55.9" y="118.8">1</text>
<text x="55.9" y="116">1</text>
<text x="61.1" y="117.3">3</text>
<text x="61.1" y="114.5">4</text>
<text x="84.3" y="118.8">1</text>
<text x="84.3" y="116">1</text>
<text x="89.5" y="117.3">3</text>
<text x="89.5" y="114.5">4</text>
<text x="126.4" y="114" transform="rotate(-90 126.4 114)">2</text>
<text x="143.4" y="114" transform="rotate(-90 143.4 114)">2</text>
<text x="160.4" y="114" transform="rotate(-90 160.4 114)">2</text>
<text x="177.4" y="114" transform="rotate(-90 177.4 114)">2</text>
<text x="197.3" y="114" transform="rotate(-90 197.3 114)">2</text>
<text x="214.3" y="114" transform="rotate(-90 214.3 114)">2</text>
<text x="231.3" y="114" transform="rotate(-90 231.3 114)">2</text>
<text x="248.3" y="114" transform="rotate(-90 248.3 114)">2</text>
<text x="27.6" y="124.5">1</text>
<text x="27.6" y="121.6">1</text>
<text x="32.8" y="123">1</text>
<text x="32.8" y="120.2">2</text>
<text x="55.9" y="124.5">1</text>
<text x="55.9" y="121.6">1</text>
<text x="61.1" y="123">1</text>
<text x="61.1" y="120.2">2</text>
<text x="84.3" y="124.5">1</text>
<text x="84.3" y="121.6">1</text>
<text x="89.5" y="123">1</text>
<text x="89.5" y="120.2">2</text>
<text x="7.1" y="138.3">B</text>
<text x="270.8" y="138.3">B</text>
<text x="58.8" y="158.5">1</text>
<text x="64" y="157.1">1</text>
<text x="87.1" y="158.5">1</text>
<text x="92.3" y="157.1">1</text>
<text x="118.3" y="158.5">1</text>
<text x="123.5" y="157.1">1</text>
<text x="155.2" y="158.5">1</text>
<text x="160.4" y="157.1">1</text>
<text x="24.8" y="172.6">1</text>
<text x="29.9" y="171.2">1</text>
<text x="58.8" y="172.6">1</text>
<text x="64" y="171.2">1</text>
<text x="87.1" y="172.6">1</text>
<text x="92.3" y="171.2">1</text>
<text x="29.9" y="185.4">1</text>
<text x="64" y="185.4">1</text>
<text x="92.3" y="185.4">1</text>
<text x="7" y="191.4">A</text>
<text x="24.8" y="186.8">1</text>
<text x="58.8" y="186.8">1</text>
<text x="87.1" y="186.8">1</text>
<text x="170.9" y="188.3">Title</text>
<text x="270.7" y="191.4">A</text>
<text x="170.9" y="196.8">Size</text>
<text x="185" y="196.8">Number</text>
<text x="241.8" y="196.8">Revision</text>
<text x="172.3" y="201">A</text>
<text x="170.9" y="205.3">Date:</text>
<text x="170.9" y="208.1">File:</text>
<text x="183.6" y="205.3">3/05/2025</text>
<text x="183.6" y="208.1">C:\Users\..\TopLevel.SchDoc</text>
<text x="227.6" y="205.3">Sheet 1of 5</text>
<text x="227.6" y="208.1">Drawn By: Shikai Shen</text>
<text x="40" y="212.3">4</text>
<text x="107.3" y="212.3">3</text>
<text x="174.6" y="212.3">2</text>
<text x="241.6" y="212.3">1</text>
</g>
<g font-size="2.5" fill="#000080">
<text x="129.8" y="9.6">Designator</text>
<text x="129.8" y="12.4">PowerStage.SchDoc</text>
<text x="250.3" y="23.5">R13</text>
<text x="172.6" y="24.6">C16</text>
<text x="172.6" y="27.4">10uF 0805</text>
<text x="189.6" y="24.6">C17</text>
<text x="189.6" y="27.4">10uF 0805</text>
<text x="206.6" y="24.6">C18</text>
<text x="206.6" y="27.4">10uF 0805</text>
<text x="223.6" y="24.6">C19</text>
<text x="223.6" y="27.4">10uF 0805</text>
<text x="250.3" y="26.3">2.5m, 0603, 2%</text>
<text x="64.3" y="31.7">+</text>
<text x="70.5" y="34.5">10mm</text>
<text x="70.5" y="31.7">C20</text>
<text x="78.4" y="31.7">+</text>
<text x="84.7" y="34.5">10mm</text>
<text x="84.7" y="31.7">C21</text>
<text x="92.6" y="31.7">+</text>
<text x="98.8" y="34.5">10mm</text>
<text x="98.8" y="31.7">C22</text>
<text x="24.8" y="37.9">J3</text>
<text x="70.5" y="37.4">470uF</text>
<text x="84.7" y="37.4">470uF</text>
<text x="98.8" y="37.4">470uF</text>
<text x="24.8" y="54.9">CT3151-0</text>
<text x="24.8" y="60.6">J4</text>
<text x="78.7" y="69.1">Designator</text>
<text x="78.7" y="72">CurrentSense.SchDoc</text>
<text x="135.4" y="69.1">Designator</text>
<text x="135.4" y="72">C2000Connector.SchDoc</text>
<text x="24.8" y="77.6">CT3151-0</text>
<text x="203.5" y="77.6">Designator</text>
<text x="231.9" y="77.6">PV+ for Vin sensing, delete</text>
<text x="24.8" y="83.3">J5</text>
<text x="203.5" y="80.5">VoltageSense.SchDoc</text>
<text x="118.4" y="94.7">Output_Input_Bus Cap Required???</text>
<text x="24.8" y="100.3">CT3151-0</text>
<text x="53.2" y="106">Banana_Jack</text>
<text x="24.8" y="111.7">J16</text>
<text x="53.2" y="111.7">J17</text>
<text x="81.6" y="111.7">J18</text>
<text x="130" y="109.7">C25</text>
<text x="130" y="112.5">22uF 0805</text>
<text x="147.1" y="109.7">C26</text>
<text x="147.1" y="112.5">22uF 0805</text>
<text x="164.1" y="109.7">C27</text>
<text x="164.1" y="112.5">4.7uF 1206</text>
<text x="181.1" y="109.7">C28</text>
<text x="181.1" y="112.5">4.7uF 1206</text>
<text x="200.9" y="109.7">C29</text>
<text x="200.9" y="112.5">22uF 0805</text>
<text x="217.9" y="109.7">C30</text>
<text x="217.9" y="112.5">22uF 0805</text>
<text x="234.9" y="109.7">C31</text>
<text x="234.9" y="112.5">4.7uF 1206</text>
<text x="252" y="109.7">C32</text>
<text x="252" y="112.5">4.7uF 1206</text>
<text x="24.8" y="128.7">CT3151-0</text>
<text x="53.2" y="128.7">CT3151-0</text>
<text x="81.6" y="128.7">CT3151-0</text>
<text x="56" y="154.2">J6</text>
<text x="84.4" y="154.2">J7</text>
<text x="115.6" y="154.2">J8</text>
<text x="152.4" y="154.2">J15</text>
<text x="56" y="162.7">5001</text>
<text x="84.4" y="162.7">5001</text>
<text x="115.6" y="162.7">5001</text>
<text x="152.4" y="162.7">5001</text>
<text x="22" y="168.4">J9</text>
<text x="56" y="168.4">J10</text>
<text x="84.4" y="168.4">J11</text>
<text x="115.6" y="171.2">NO IL&amp;IIN_SENSE</text>
<text x="22" y="176.9">5001</text>
<text x="56" y="176.9">5001</text>
<text x="84.4" y="176.9">5001</text>
<text x="22" y="182.5">J12</text>
<text x="56" y="182.5">J13</text>
<text x="84.4" y="182.5">J14</text>
<text x="22" y="191.1">5001</text>
<text x="56" y="191.1">5001</text>
<text x="84.4" y="191.1">5001</text>
</g>
<g font-size="2.5" fill="#800000">
<text x="53.2" y="15.2">PV+</text>
<text x="115.6" y="15.2">VIN</text>
<text x="135.4" y="16.7">VIN</text>
<text x="145.4" y="16.7">VOUT</text>
<text x="175.1" y="15.2">VOUT</text>
<text x="254.5" y="15.2">LOAD+</text>
<text x="118.4" y="29.4">PWMH</text>
<text x="118.4" y="32.3">PWML</text>
<text x="135.4" y="30.9">PWMH</text>
<text x="135.4" y="33.7">PWML</text>
<text x="226.2" y="35.1">IOUT+</text>
<text x="254.5" y="35.1">IOUT-</text>
<text x="192.2" y="43.6">GND</text>
<text x="42" y="52.1">GND</text>
<text x="78.8" y="54.9">GND</text>
<text x="42" y="74.8">GND</text>
<text x="64.6" y="74.8">IOUT+</text>
<text x="64.6" y="77.6">IOUT-</text>
<text x="84.4" y="76.2">IOUT+</text>
<text x="94.7" y="76.2">IOUT_SENSE</text>
<text x="118.4" y="74.8">IOUT_SENSE</text>
<text x="141.1" y="76.2">IOUT_SENSE</text>
<text x="167.2" y="76.2">PWMH</text>
<text x="183.6" y="74.8">PWMH</text>
<text x="183.6" y="77.6">PWML</text>
<text x="84.4" y="79">IOUT-</text>
<text x="167.5" y="79">PWML</text>
<text x="183.6" y="83.3">VOUT_ADC</text>
<text x="243.2" y="83.3">LOAD+</text>
<text x="161.4" y="84.7">VOUT_ADC</text>
<text x="209.2" y="84.7">VOUT_ADC</text>
<text x="227.6" y="84.7">VOUT</text>
<text x="42" y="97.5">GND</text>
<text x="149.6" y="100.3">VIN</text>
<text x="220.5" y="100.3">VOUT</text>
<text x="41.8" y="120.2">+12V</text>
<text x="70.7" y="120.2">PV+</text>
<text x="97.2" y="120.2">LOAD+</text>
<text x="149.7" y="128.7">GND</text>
<text x="220.6" y="128.7">GND</text>
<text x="76.5" y="158.5">GND</text>
<text x="104.8" y="158.5">GND</text>
<text x="129.8" y="157">IOUT_SENSE</text>
<text x="166.6" y="157">VOUT_ADC</text>
<text x="36.2" y="171.2">PWMH</text>
<text x="70.2" y="171.2">VOUT</text>
<text x="104.8" y="172.6">GND</text>
<text x="36.2" y="185.4">PWML</text>
<text x="70.2" y="185.4">PV+</text>
<text x="104.8" y="186.8">GND</text>
</g>
</svg>
